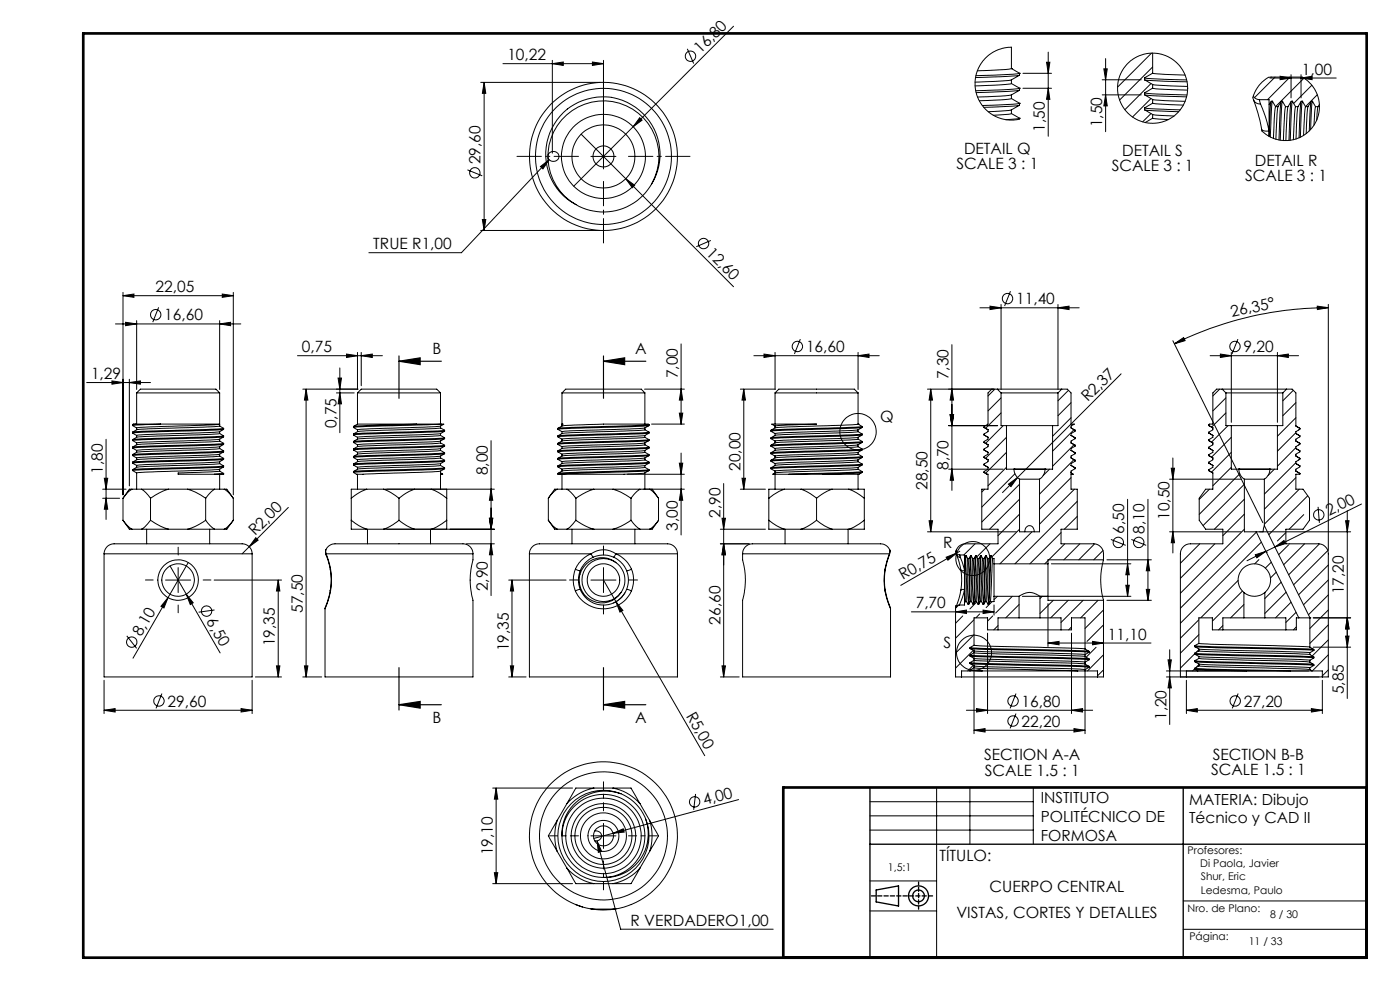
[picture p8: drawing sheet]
<svg xmlns="http://www.w3.org/2000/svg" width="420mm" height="297mm" viewBox="0 0 420 297" stroke-linecap="round" stroke-linejoin="round" font-family="sans-serif">
<g fill="none" stroke="#000" stroke-width=".3">
<path d="M150.9 19.1h30.1M165.7 19.1l3.3-.5v1zM165.7 18.1v27.8M177.7 18.6l3.3 .5-3.3 .5zM181 18.1v32.5M206.2 14.6l1.9 4.4M220.1 7.9l-48 47.9M314 18.7h1l-.5 3.3zM314.5 15.6v25.2M331.7 17.6v21.9M345.4 15.9l-10.1 10.2M345.8 15.9v6"/>
<path d="M144.2 24.7h35.8M145.2 24.7v44.4M145.2 24.7l.5 3.3h-1zM169.1 33.7a17.2 17.2 0 0 1 28.4 8.6 17.2 17.2 0 0 1-21.6 20.4 17.3 17.3 0 0 1-6.8-29zM191.9 35.3l.7 .7-2.7 2zM303.4 20.6v-6.5l-2.6 .4-2.7 1.1-2.7 2.1-1.8 2.6-1 3.1v3.2l.5 2.1 .9 1.9 1.6 2.1 1.6 1.3 2.1 1.2 2.4 .7h3.1l1-.2 .1-.2M303.4 25l2.5 1.4M303.4 29.5l2.5 1.4M303.4 34l2.5 1.4M303.4 20.5l2.5 1.4M303.4 20.6l-1.8 .2-8.4 .4M303.4 25l-3.3 .4-7.6 .3"/>
<path d="M303.4 29.6l-3.3 .3-6.3 .3M303.4 34l-5.4 .5M303.4 20.6h.1M303.4 24v1M303.4 28.4v1.2M303.4 32.9v1.1M305.8 22.5l-3.6 .4-9.5 .3M305.8 27.1l-3.6 .3-9.4 .4M305.8 31.6l-10.7 .6M305.9 27.1l-1.3 .7a4.6 4.6 0 0 1-3 .9l-8.3 .4M305.9 31v.5l-1.3 .7a4.2 4.2 0 0 1-3 1l-5.1 .3M305.9 22v.5l-1.3 .7a4.2 4.2 0 0 1-3 1l-9.1 .4"/>
<path d="M305.9 26.5v.5M305.9 22l-2.1 .3-11 .4M305.9 26.5l-3.7 .3-9.5 .4M305.9 31l-2.1 .3-9.1 .3M305.9 35.5l-4.2 .4M305.9 22h.1M305.9 26.5h.1M305.9 31h.1M305.9 35.5h.1M306.9 26.5h8.6M306.9 22h8.6M314.5 26.5l.5 3.3h-1z"/>
<path d="M330.7 23.9h11.7M330.7 28.4h11.7M331.2 20.6h1l-.5 3.3zM331.7 28.4l.5 3.3h-1zM343.4 23.9l12.7 .6M343.4 23.4v.5M343.4 23.4l12.6 .6M343.4 32.3l10.6 .6M343.4 23.9l2.4 1.4M343.4 27.8v.6l2.4 1.4M343.4 27.8a58.2 58.2 0 0 0 10.4 .6l2.3 .1M343.4 32.3v.6l2.4 1.4"/>
<path d="M343.4 28.4l12.6 .6M343.4 32.9l10.2 .6M345.3 25l-7.8 7.9M345.3 29.5l-5.5 5.6M345.3 34l-2.5 2.5M345.8 30.9l-2.4 1.4M345.8 30.9l9.2 .6M345.8 25.3l10.5 .6M345.8 21.9l-2.4 1.5M345.8 21.9l9.7 .6M345.8 29.8l9.7 .6M345.8 26.4l-2.4 1.4"/>
<path d="M345.8 26.4a55.6 55.6 0 0 0 10.5 .6M345.8 34.3l6.4 .5M345.8 35.5l4.7 .3M345.8 35.5l-2.2 1.2M345.8 25.3v1.1M345.8 29.8v1.1M345.8 34.3v1.2M345.8 20.1l-9.9 9.9M376 28.8v.1a2.31 2.31 0 0 0 1.9 1M376.1 29.9l-.3-.7 .3-.8 1.4-2.5 2.3-2.3 .7-.4 .8-.1h9.4l1.8 1.3 1.3 1.4 1.1 1.9 .6 1.6 .3 3.4-.8 3.2-1.5 2.6-1.2 1.2-1.6 1.1-1.7 .8-1.5 .4h-3.7l-3.1-1.2-2.1-1.5-.1-.5M376.1 29.9l1.3 3.9 1.1 5M376.1 29.9l.8 1 1.2 .3"/>
<path d="M377.9 29.9h2.8v1.5l.7-1.1h.3M377.9 29.9l.2 1.3M378.1 31.2l1.6 4.1 1 3.9h-1.5l-.7-.4M381 23.4h19.9M381.2 30.7l-.5 10.1v-9.2M381.7 30.3l1 1.7M381.7 30.3l-.2 1.6-.4 9.2M382.5 23.1l-6.2 6.2M382.7 32l-.7 9.5M382.7 32h.7M383.4 32l-.6 9.7M384 22.9l3.3 .5-3.3 .5z"/>
<path d="M384.2 30.7l-.5 11.2M384.7 30.3l1 1.7M384.7 30.3h-.3l-1 1.7M384.7 30.3l-.3 2.8-.3 8.9M385.7 32l-.7 10.1M385.7 32h.7M386.4 32l-.6 10.1M387 23.1l-6.7 6.8M387.2 30.7l-.5 11.4M387.3 22.4v6.9M387.7 30.3l1 1.7M387.7 30.3h-.3l-1 1.7"/>
<path d="M387.7 30.3l-.3 2.8-.3 8.9M388.7 32l-.7 9.9M388.7 32h.7M389.4 32l-.6 9.7M390.2 30.7l-.5 10.6M390.3 23.4l3.3-.5v1zM390.3 22.4v6.9M390.7 30.3l1 1.7M390.7 30.3h-.4l-.9 1.7M390.7 30.3l-.3 2.8-.3 8M391.2 23.4l-8.5 8.6M391.7 32l-.6 8.6"/>
<path d="M391.7 32h.7M392.4 32l-.6 8M393.2 30.7l-.4 8.5M393.6 25.5l-5.5 5.5M393.7 30.3l1 1.7M393.7 30.3h-.4l-.9 1.7M393.7 30.3l-.5 8.5M394.7 32l-.5 5.5M394.7 32h.7M395.2 28.4l-3.5 3.6M395.4 32l-.4 3.9M395.8 31.3l-.4 .7"/>
<path d="M140.2 50.9l4.5 1.8M162.1 49.9l2.6-2-1.8 2.7zM164.4 46.6a1.6 1.6 0 0 1 2.4-1.1 1.6 1.6 0 0 1 .2 2.6 1.73 1.73 0 0 1-2.6-.9M164.7 47.9l-26.3 27.8h-27.7M174.3 40.2l13.4 13.3M177.3 46.9h7.5M187.7 53.5l2.7 2-.7 .8zM187.7 53.5l32.4 32.4M195.5 55a16.6 16.6 0 0 0-6.3-22.6 16.6 16.6 0 0 0-22.6 6.2 16.6 16.6 0 0 0 6.2 22.7M144.2 69.1h35.8M144.7 65.8h1l-.5 3.3zM213.3 72.1l-4.4 1.8"/>
<path d="M34.6 97.1h37.6M36.9 88.6l3.3-.5v1zM36.9 87.6v60.7M36.9 88.6h33.1M37.7 96.6l3.3 .5-3.3 .5zM41 96.1v20.6M47.6 92.1l-1.8 4.5M65.9 97.1l3.3-.5v1zM65.9 96.1v20.6M66.7 88.1l3.3 .5-3.3 .5zM70 87.6v60.7M294 92.2h29.7"/>
<path d="M297 91.8l3.3 .4-3.3 .6zM300.3 91.3v25.4M303.1 87.3l-1.7 4.4M317.4 92.2l3.3-.4v1zM317.4 91.3v25.4M395.2 91.8l3.3 .4-3.3 .6zM398.5 92.2a103.7 103.7 0 0 0-46.2 10.8M398.5 91.2v73.8M26 114.6h19.2M33.6 114.2l3.3 .4-3.3 .5zM38.8 114.6l3.3-.4v.9zM38.8 113.7v31.9"/>
<path d="M41 117.8l1.1-1.2h22.7l1.1 1.2M41 117.8h24.9M41 117.8v9.3M65.9 117.8v9.9M89.3 106.6h25.4M90.8 116.6h16.6M91.8 116.6l.6 3.3h-1.1zM91.8 116.6v86.3M100.9 117.8h5.4M101.4 113.3h1l-.4 3.3zM102 110.3v19.4M102 117.8l.4 3.2h-1z"/>
<path d="M104 106.1l3.2 .5-3.2 .5zM107.2 105.6v11.1M107.2 117.8l1.2-1.2h22.6l1.2 1.2M107.2 117.8h25M107.2 117.8v9.3M108.4 106.6l3.3-.5v1zM108.4 105.6v10M132.2 117.8v9.3M168.6 117.8l1.1-1.2h22.7l1.1 1.2M168.6 117.8h24.9M168.6 117.8v9.9M193.4 116.6h11.9"/>
<path d="M193.5 117.8v9.3M204.3 116.6l.5 3.3h-1zM204.3 103.1v24M222.1 116.6h10.5M223.1 116.6l.5 3.3h-1zM223.1 116.6v30M226.2 106.6h37.6M229.2 106.1l3.3 .5-3.3 .5zM232.5 117.8l1.1-1.2h22.7l1.1 1.2M232.5 117.8h24.9M232.5 117.8v9.3M232.5 105.6v11.1"/>
<path d="M240.1 101.6l-1.8 4.5M257.4 117.8v9.3M257.4 106.6l3.3-.5v1zM257.4 105.6v11.1M279.2 116.6l.6 3.3h-1.1zM279.2 116.6v42.8M285.6 116.6l.5 3.3h-1.1zM285.6 103.3v43.7M297.5 116.6l-1.1 1.2v9.3l-1.2 .7v.3M298.4 116.6l-2 2.1M299.2 116.6h19.3M299.2 116.6h-21"/>
<path d="M299.2 116.6l1.1 1.2M300.3 117.8h17.1M300.3 117.8v9.8h1.6M300.3 119.2l-3.9 4M317.4 117.8v9.8h-1.6M318.5 116.6h1.7l1.1 1.2v9.3h1l-1 .6v.5M318.5 116.6l-1.1 1.2M320.5 117l-3.1 3.1M336.3 112l-35.6 35.6M351.9 102.1l26.9 54.5M352.3 103l2.8-1.8 .4 .9zM363 106.6h26.6"/>
<path d="M365.9 116.6l-2 2.1M366.1 106.1l3.3 .5-3.3 .5zM366.6 116.6h-1.6l-1.1 1.2v9.3h-1l-.3 .4M366.6 116.6h19.4M366.6 116.6l1.2 1.2M367.8 117.8h17M367.8 117.8v9.8h1.6M367.8 119.2l-3.9 4M369.4 105.6v21M371.4 101.6l-1.8 4.5M383.2 106.6l3.3-.5v1zM383.2 105.6v21"/>
<path d="M384.8 117.8v9.8h-1.6M386 116.6h1.6l1.2 1.2v9.9M386 116.6l-1.2 1.2M388 117l-3.2 3.1M31.8 131.7v24M39.8 129.5v.3l27.3-1.1-.6 .3a11.1 11.1 0 0 1-5.5 .7l-20 .8M39.8 131.8v.2l27.3-1.1-.6 .4a11.1 11.1 0 0 1-5.5 .6l-20 .8M39.8 134v.3l27.3-1.1-1.3 .7-.9 .1-19.1 .7-4.8 .3M39.8 136.3v.2l27.3-1.1-1.3 .8-.9 .1-23.9 .9M39.8 138.5v.3l27.3-1.1-1.3 .7-1.6 .2-23.2 .9M39.8 129.8l1.2 .7M39.8 132l1.2 .7"/>
<path d="M39.8 134.3l1.2 .7M39.8 136.6l1.2 .7M39.8 138.8l1.2 .7M39.8 127.6l1.2 .7M39.8 127.2l1-.1zM40.8 127.1h7.4M41 128.2v.6M41 130.5v.6M41 132.7v.6M41 135v.5M41 137.2v.6M41 139.5v.5"/>
<path d="M48.2 127.1l-8.4 .4v-.3M48.2 127.1h17.7l-24.9 1.1M65.9 129.9l1.2 .7M65.9 132.2l1.2 .7M65.9 134.4l1.2 .7M65.9 136.7l1.2 .7M65.9 138.9l1.2 .7M65.9 127.7l1.2 .7M65.9 127.7l-24.9 1.1M65.9 129.9l-24.9 1.2M65.9 132.2l-24.9 1.1M65.9 133.9v.5l-1 .2-23.9 .9"/>
<path d="M65.9 136.7l-24.9 1.1M65.9 138.9l-24.9 1.1M65.9 129.4v.5M65.9 131.6v.6M65.9 136.1v.6M65.9 138.4v.5M67.1 128.4l-27.3 1.1 1.2-.7M67.1 130.6l-27.3 1.2 1.2-.7M67.1 133.2v-.3l-27.3 1.1 1.2-.7M67.1 135.4v-.3l-27.3 1.1 1.2-.7M67.1 137.4l-27.3 1.1 1.2-.7M67.1 139.6l-27.3 1.2 1.2-.8"/>
<path d="M67.1 130.6v.3M67.1 137.4v.3M67.1 139.6v.3M67.1 128.4v.3M106 130.1v.2M106 132.3v.3M106 134.6v.3M106 136.8v.3M106 139.1v.2M106 127.8v.3M106 130.4l1.2 .7M106 132.6l1.2 .7"/>
<path d="M106 134.9l1.2 .7M106 137.1l1.2 .7M106 139.4l1.2 .6M106 128.1l1.2 .7M107.2 127.1h17.7M107.2 128.8v.6M107.2 131.1v.5M107.2 133.3v.6M107.2 135.6v.5M107.3 129.4l-1.3 .7M107.3 133.8l-1.3 .7M107.3 136.1l-1.3 .7"/>
<path d="M107.3 138.4l-1.3 .7M107.3 127.1l-1.3 .7M124.9 127.1l-18.8 .7M124.9 127.1h7.4M132.1 127.7l-24.9 1.1M132.1 132.2l-24.9 1.1M132.1 134.4l-24.9 1.2M132.1 136.7l-23.9 1-1 .1v.6M132.2 130.5l1.2 .7M132.2 132.7l1.2 .7M132.2 135l1.2 .7M132.2 137.2l1.2 .7"/>
<path d="M132.2 139.5l1.2 .7M132.2 130.5l-20.1 .8a11.5 11.5 0 0 0-5.5 .6l-.6 .4M132.2 128.2l1.2 .7M132.2 128.2l-24.9 1.2M132.2 132.7l-24.9 1.1M132.2 135l-24.9 1.1M132.2 137.2l-24.9 1.2M132.2 139.5l-24.9 1.1M132.2 127.7v.5M132.2 129.9v.6M132.2 132.2v.5M132.2 134.4v.6"/>
<path d="M132.2 136.7v.5M132.2 138.9v.6M132.3 127.1h.8l-.9 .6M132.3 127.1l-26.3 1M133.3 129.3l-27.3 1M133.3 131.5l-27.3 1.1M133.3 133.7l-27.3 1.2M133.3 136l-27.3 1.1M133.3 138.3l-27.3 1M133.4 129.3l-.6 .3a11.4 11.4 0 0 1-5.5 .6l-20.1 .9M133.4 131.5l-1.2 .7M133.4 133.7l-1.2 .7"/>
<path d="M133.4 136l-1.2 .7M133.4 138.3l-.6 .3a11.4 11.4 0 0 1-5.5 .6l-20.1 .8M133.4 131.2v.3M133.4 133.5v.2M133.4 135.7v.3M133.4 137.9v.3M133.4 128.9v.3M133.4 128.9l-27.3 1.2M133.4 131.2l-27.3 1.1M133.4 133.5l-27.3 1M133.4 135.7l-27.3 1.1M133.4 137.9l-27.3 1.2"/>
<path d="M147.3 132.1v46.4M167.4 128.7l1.2 .7M167.4 130.9l1.2 .7M167.4 133.2l1.2 .7M167.4 135.4l1.2 .7M167.4 137.7l1.2 .7M167.4 139.9l1.2 .7M168.6 129.9l-1.2 .7v.3l27.3-1.1-1.2 .7v.6M168.6 136.7l-1.2 .7v.3l27.3-1.1-1.2 .7v.5M168.6 138.9l-1.2 .7v.3l27.3-1.1-1.2 .7v.5M168.6 127.1h.1M168.6 127.7l-1.2 .7v.3l27.3-1.1-1.2 .7v.5"/>
<path d="M168.6 132.1l-1.2 .8M168.6 134.4l-1.2 .7M168.6 129.4v.5M168.6 131.6v.6M168.6 133.9v.5M168.6 136.1v.6M168.6 138.4v.5M193.4 128.3l-24.8 1.1M193.4 130.5l-24.8 1.1M193.4 132.7l-24.8 1.2M193.4 135l-24.8 1.1M193.4 137.3l-24.8 1.1"/>
<path d="M193.4 139.5l-24.8 1.1M193.5 128.8l1.2 .7M193.5 131.1l1.2 .7M193.5 133.3l1.2 .7M193.5 135.5l1.2 .7M193.5 137.8l1.2 .7M193.5 128.8l-24.9 1.1M193.5 131.1l-24.9 1M193.5 133.3l-24.9 1.1M193.5 137.8l-24.9 1.1M194.7 132l-27.3 1.2v-.3M194.7 134.3l-27.3 1.1v-.3"/>
<path d="M194.7 132l-1.2 .7v.6M194.7 134.3l-1.2 .7v.6l-1 .1-23.9 1M194.7 129.5v.3M194.7 131.8v.2M194.7 134.3v-.3l-27.3 1.1M194.7 136.3v.2M194.7 138.5v.3M194.7 127.2v.3M194.7 127.2l-13.7-.1-12.4 .6M194.7 127.2l-27.3 1.2M194.7 129.5l-27.3 1.1M194.7 131.8l-27.3 1.1"/>
<path d="M194.7 136.3l-27.3 1.1M194.7 138.5l-27.3 1.1M195.5 127.1h9.8M203.8 123.8h1l-.5 3.3zM203.8 138.8h1l-.5 3.3zM204.3 135.8v24.5M231.3 131.2v.3M231.3 133.5v.2M231.3 135.7v.3M231.3 137.9v.3M231.3 128.9v.3M231.3 129.3l1.2 .6"/>
<path d="M231.3 131.5l1.2 .7M231.3 133.7l1.2 .7M231.3 136l1.2 .7M231.3 138.3l1.2 .6M232.5 127.7l-1-.6h13.5l-12.4 .5-.1 .6-1.2 .7M232.5 129.9v.6l-1.2 .7M232.5 132.7l-1.2 .7M232.5 134.4v.6l-1.2 .7M232.5 138.9v.6l-1.2 .7M232.5 132.2v.5M257.4 135.6l-23.9 .9-1 .2v.5l-1.2 .7M257.4 131.1l-24.9 1.1"/>
<path d="M257.4 133.3l-24.9 1.1M257.4 137.8l-24.9 1.1M257.4 129.4l1.2 .7M257.4 131.6l1.2 .7M257.4 133.9l1.2 .6M257.4 136.1l1.2 .7M257.4 138.4l1.2 .7M257.4 127.1l1.2 .7M257.4 127.1l-24.8 1.1M257.4 129.4l-24.8 1.1M257.4 131.6l-24.8 1.1M257.4 133.9l-24.8 1.1"/>
<path d="M257.4 136.1l-24.8 1.1M257.4 138.4l-24.8 1.1M257.4 127.1h.1M257.4 128.8v.6M257.4 133.3v.6M257.4 135.6v.5M257.4 137.8v.6M258.6 128.1l-27.3 1.1M258.6 130.4l-27.3 1.1M258.6 132.6l-27.3 1.1M258.6 134.9l-27.3 1.1M258.6 137.1l-27.3 1.1"/>
<path d="M258.6 139.4l-27.3 1.1M258.6 130.4l-1.2 .7v.5M258.6 132.6l-1.2 .7M258.6 134.9l-1.2 .7M258.6 137.1l-1.2 .7M258.6 139.4l-.6 .3a11.5 11.5 0 0 1-5.4 .7l-20.1 .8M258.6 128.1l-.6 .4a11.5 11.5 0 0 1-5.4 .6l-20.1 .8M258.6 130.1v.2M258.6 132.3v.3M258.6 134.6v.3M258.6 136.8v.3M258.6 139.1v.2"/>
<path d="M258.6 127.8v.3M258.6 127.8l-27.3 1.1M258.6 130.1l-27.3 1.1M258.6 132.3l-27.3 1.1M258.6 134.6l-27.3 1.1M258.6 136.8l-27.3 1.1M258.6 139.1l-27.3 1.1M284.6 127.6h14.7M285 124.3h1.1l-.5 3.3zM295.2 139.3l1.3 .8M295.2 137.1l1.3 .8M295.2 128.1l1.3 .7"/>
<path d="M295.2 130.3l1.3 .8M295.2 134.9l1.3 .7M295.2 132.6l1.3 .7M295.2 139.3l1.2 .7v.6l-1.2 .7v.3M295.2 137.1l1.2 .7a1.2 1.2 0 0 1-.9 1.1l-.3 .2v.2M295.2 134.9l1.2 .7v.5l-1.2 .7v.3M295.2 132.6l1.2 .7v.6l-1.2 .7v.3M295.2 130.3l1.2 .8v.5l-1.2 .7v.3M295.2 128.1l1.2 .7v.6l-1.2 .7v.2M300.3 123.8l-4.6 4.6M301 127.6l-5.3 5.3M301.9 127.6h13.9"/>
<path d="M301.9 127.6v13h2.3M301.9 131.1l-6.2 6.3M301.9 135.6l-6.2 6.2M315.8 127.6v13h-2.3M321.3 139.5l1.2 .7M321.3 137.2l1.2 .7M321.3 135l1.2 .7M321.3 132.7l1.2 .8M321.3 130.5l1.2 .7M321.3 128.2l1.2 .7M321.3 120.7l-3.9 3.9M321.3 125.2l-5.5 5.5"/>
<path d="M322.2 137.8l-10.3 10.3M322.2 128.8l-6.4 6.4M322.2 133.3l-6.4 6.4M322.5 128.9v.3l-1.2 .7v.6M322.5 131.2v.3l-1.2 .7v.5M322.5 133.5v.2l-1.2 .7v.6M322.5 135.7v.3l-1.2 .7v.5M322.5 137.9v.3l-1.2 .7v.6M351.9 137.3v28.4M362.6 127.5l1.3 .8M362.6 129.8l1.3 .7M362.6 134.3l1.3 .7"/>
<path d="M362.6 136.5l1.3 .8M362.6 138.8l1.3 .7M362.6 132l1.3 .8M362.6 138.8l1.3 .7v.5l-1.3 .8v.2M362.6 136.5l1.3 .7v.6l-1.3 .7v.3M362.6 134.3l1.3 .7v.6l-1.3 .7v.2M362.6 132l1.3 .7v.6l-1.3 .7v.3M362.6 129.8l1.3 .7v.6l-1.3 .7v.2M362.6 127.5l1.3 .7v.6l-1.3 .7v.3M367.8 123.8l-4.3 4.2M368.4 127.6l-4.9 4.9M369.4 127.6h13.8"/>
<path d="M369.4 127.6v13h2.3M369.4 135.6l-5.9 5.9M369.4 131.1l-5.9 5.9M383.2 127.6v13h-2.2M388.8 127.7l1.2 .7M388.8 138.9l1.2 .7M388.8 136.7l1.2 .7M388.8 132.2l1.2 .7M388.8 129.9l1.2 .7M388.8 134.4l1.2 .7M388.8 120.7l-4 3.9M388.8 125.2l-5.6 5.5"/>
<path d="M388.8 129.7l-5.6 5.5M388.8 134.2l-5.6 5.5M388.8 138.7l-9.5 9.4M389.9 130.6h.1M389.9 128.4h.1M389.9 139.6h.1M389.9 137.4h.1M390 128.4v.3l-1.2 .7v.5M390 130.6v.3l-1.2 .7v.6M390 132.9v.3l-1.2 .7v.5l1.2 .7M390 135.1v.3l-1.2 .7v.6M390 137.4v.3l-1.2 .7v.5"/>
<path d="M390 139.6v.3l-1.2 .7v.6M390 128.4l-.5 .5M390 133l-.5 .5M390 137.4l-.6 .6M30.8 146.6h7M30.8 149.3h5.1M31.3 143.3h1l-.5 3.3zM31.8 149.3l.5 3.3h-1zM36.9 155.9l1.4 1.7 1.3 1M36.9 155.9l1.9 2.7h.8M36.9 149.3v6.6M39.6 146.6l-1.4 1.1-1.3 1.6"/>
<path d="M39.6 146.6h-.8l-1.9 2.7M39.6 146.6h2.9M39.6 158.6h2.9M39.8 140.8v.2l27.3-1.1-.6 .4a11.1 11.1 0 0 1-5.5 .6l-20 .8M39.8 141l1.2 .7M41 141.7v4.9M42.5 158.6h8.1M42.5 146.6l1.3 1.1 1.4 1.6M42.5 146.6h8.1M44 158.6v4.4M45.2 155.9a17 17 0 0 0 5.4 2.7M45.2 155.9a7.7 7.7 0 0 1-2.7 2.7"/>
<path d="M45.2 149.3v6.6M50.6 146.6l-3 1.2-2.4 1.5M50.6 146.6h5.7M50.6 158.6h5.7M56.3 158.6h8.1M56.3 146.6a17.3 17.3 0 0 1 5.4 2.7M56.3 146.6h8.1M61.7 155.9l1.4 1.7 1.3 1M61.7 155.9l-3 1.8-2.4 .9M61.7 149.3v6.6M62.9 158.6v4.4M64.4 146.6l-.9 .7-1.8 2"/>
<path d="M64.4 146.6h2.9M64.4 158.6h2.9M65.9 141.2l1.2 .7M65.9 141.2l-12.5 .5v.4h10.9M65.9 140.6v.6M65.9 142.1v4.5M67.1 141.9v.2h-2.8M67.1 141.9l-2.8 .2M67.3 146.6l1.3 1.1 1.4 1.6M67.3 146.6h.8l1.9 2.7M70 155.9l-1.8 2-.9 .7M70 155.9l-1.9 2.7h-.8"/>
<path d="M70 149.3v6.6M86.5 152.1l-11.7 11.8M105.4 155.9a14.1 14.1 0 0 0 4.6 2.7M105.4 155.9v2.7h4.6M105.4 149.3v6.6M106 141.3v.3M107.2 140v.6M107.2 142.1v4.5M107.3 140.6l-1.3 .7M110 146.6l-2.4 1.1-2.2 1.6M110 146.6h-4.6v2.7M110 146.6h5"/>
<path d="M110 158.6h5M110.2 158.6v4.4M115 146.6h9.4l-2.5 1.1-2.2 1.6M115 146.6l2.3 1.1 2.4 1.6M116 146.6h32.3M116 158.6h32.3M119.7 155.9a14.1 14.1 0 0 0 4.7 2.7h-9.4M119.7 155.9l-2.6 1.8-2.1 .9M119.7 149.3v6.6M129.2 158.6v4.4M129.4 158.6a14 14 0 0 0 4.6-2.7v2.7zM129.4 146.6h4.6v2.7a15.1 15.1 0 0 0-4.6-2.7z"/>
<path d="M132.2 142.1h.6l-.6-.4 .6 .4M132.2 141.2v5.4M133.3 140.5l-27.3 1.1M133.4 140.5l-.6 .4a11.4 11.4 0 0 1-5.5 .6l-18.4 .6a3.4 3.4 0 0 1-2.9-.5M133.4 140.2v.3M133.4 140.2l-27.3 1.1M134 149.3v6.6M146.8 155.3h1l-.5 3.3zM147.3 146.6l.5 3.3h-1zM164.5 155.9a8 8 0 0 0 2.7 2.7M164.5 155.9l1.9 2.7h.8M164.5 149.3v6.6"/>
<path d="M167.2 146.6l-1.4 1.1-1.3 1.6M167.2 146.6h-.8l-1.9 2.7M167.2 146.6h2.9M167.2 158.6h2.9M168.6 141.2l-1.2 .7 .1 .2M168.6 140.6v.6M168.6 142.1v4.5M170.1 146.6l1.3 1.1 1.4 1.6M170.1 146.6h8.1M170.1 158.6h8.1M171.6 158.6v4.4M172.8 155.9l3 1.8 2.4 .9"/>
<path d="M172.8 155.9a7.7 7.7 0 0 1-2.7 2.7M172.8 149.3v6.6M178.2 146.6l-2.4 .9-3 1.8M178.2 146.6h5.7M178.2 158.6h5.7M183.9 146.6a17.3 17.3 0 0 1 5.4 2.7M183.9 158.6h8.1M183.9 146.6h8.1M188.2 142.1h17.1M189.3 155.9l-3 1.8-2.4 .9M189.3 155.9l1.4 1.7 1.3 1M189.3 149.3v6.6"/>
<path d="M190.5 158.6v4.4M192 146.6l-1.4 1.1-1.3 1.6M192 146.6h13.3M192 158.6h2.9M193.4 141.7l-6.1 .4h-19.8M193.5 140l1.2 .8M193.5 140l-24.9 1.2M194.7 141l-27.2 1.1M194.7 141l-1.2 .7v4.9M194.7 140.8v.2M194.7 140.8l-27.3 1.1M194.9 146.6h.8l1.9 2.7-1.4-1.6z"/>
<path d="M197.6 155.9l-1.6 1.8-1.1 .9M197.6 155.9l-1.9 2.7h-.8M197.6 149.3v6.6M204.3 146.6l.5 3.3h-1zM216.1 158.6h13.5M216.6 155.3h1l-.5 3.3zM217.1 144.9v58M222.1 146.6h7.5M222.6 143.3h1l-.5 3.3zM230.6 155.9a14.1 14.1 0 0 0 4.7 2.7M230.6 155.9v2.7h4.7M230.6 149.3v6.6"/>
<path d="M231.3 140.2v.3M231.3 140.5l1.2 .7M232.5 141.2v.5l-.7 .4h4.9M232.5 142.1v4.5M235.3 146.6a13.5 13.5 0 0 0-4.7 2.7M235.3 146.6h-4.7v2.7M235.3 146.6h5M235.3 158.6h5M235.5 158.6v4.4M236.7 142.1h10.1M240.3 146.6a15.1 15.1 0 0 1 4.7 2.7M240.3 158.6h9.3"/>
<path d="M240.3 146.6h9.3M245 155.9l-2.3 1.6-2.4 1.1M245 155.9a14.1 14.1 0 0 0 4.6 2.7M245 149.3v6.6M249.6 146.6l-2.4 1.1-2.2 1.6M249.6 146.6h5M249.6 158.6h5M254.4 158.6v4.4M254.6 146.6a15.1 15.1 0 0 1 4.7 2.7M254.6 146.6h4.7v2.7M257.4 140.6l1.2 .7M257.4 140.6l-24.8 1.1"/>
<path d="M257.4 140v.6M257.4 142.1v4.5M258.6 141.6l-11.8 .5M258.6 141.6a3.7 3.7 0 0 1-2.9 .5h-8.9M258.6 141.3v.3M258.6 141.3l-21.9 .8M259.3 155.9a14 14 0 0 1-4.7 2.7M259.3 155.9v2.7h-4.7M259.3 149.3v6.6M278.2 159.4h26.7M278.7 156.1h1.1l-.6 3.3zM284.6 140.6h16.4"/>
<path d="M285.6 140.6l.5 3.3h-1.1zM295.2 141.6l.9 .5M295.4 146.6l-.9 .9M296.1 142.1h.3v4.5h-1.9v12h4.9v4.4h-9.7a2.45 2.45 0 0 0-2.7 2.8l.9 .5M301.9 140l-5.5 5.6M302.5 145.1l2.8-2-2 2.7zM304.2 140.6h.1M304.2 140.6a3.6 3.6 0 0 0 1.7 3M304.2 140.6h9.3M304.5 142l-10 10M305.9 143.6h6M305.9 143.6v15.8h6v-15.8"/>
<path d="M305.9 145.1l-11.4 11.4M305.9 149.6l-9 9M305.9 154.1l-6.5 6.4M305.9 158.6l-8.3 8.3M307.4 159.4a1.44 1.44 0 0 1 .7-1.7 1.44 1.44 0 0 1 1.7 .3l.5 1.4M309.6 159.4l-9.6 9.6M313.5 140.6a3.6 3.6 0 0 1-1.6 3M313.5 140.6h.1M314.9 140.6l-2 1.9M318.3 159.6l-9.3 9.4M321.2 141.7l.7 .4M321.3 143.2l-9.4 9.4"/>
<path d="M322.3 146.6l-10.4 10.5M322.5 140.2v.3l-1.2 .7v.5l.6 .4h-.6v4.5h1.9v12h-4.9v4.4h9.7a3 3 0 0 1 3 3v1.8M323.2 150.2l-18.7 18.8M323.2 154.8l-3.9 3.8M338.3 149.6v29.1M344.4 149.6v30.3M350.9 159.4h21.4M350.9 143.6h21.4M351.4 140.3h1l-.5 3.3zM351.9 159.4l.5 3.3h-1zM362.6 141l1.3 .7M362.6 141h.1"/>
<path d="M362.7 141l1.2 .7M362.8 146.6l-3 3.1M363.9 141.7v4.9h-2.2l-1.9 2.7v6.6l1.9 2.7h5.2v4.4h-9.8a3 3 0 0 0-3 3v36.9M369.4 140l-5.5 5.6M371.7 140.6h.1M371.7 140.6a3.6 3.6 0 0 0 1.6 3M371.7 140.6h9.3M371.9 142l-12.1 12.2M373.3 143.6h6M373.3 143.6v15.8h3.6M373.3 145.1l-12.4 12.4M373.3 149.6l-9 9"/>
<path d="M373.3 154.1l-6.4 6.4M373.3 158.6l-19.2 19.2M376.9 159.4l12.7 25.8M376.9 159.5l-22.8 22.8M377.9 159.4h27.3M379.3 157.5l-.4 1.9h-2M379.3 157.5l13.7 27.7M379.3 143.6v13.9M381 140.6a3.6 3.6 0 0 1-1.7 3M381 140.6h.1M382.3 140.6l-1.9 1.9M385.8 159.6l-2.6 2.5"/>
<path d="M388.7 141.2l1.3 .7M388.8 141.2l1.2 .7M388.8 143.2l-9.5 9.4M389.8 146.6l-10.5 10.5M389.9 141.9h.1M390 141.9v.2h-1.2v4.5h2.1l2 2.7v6.6l-2 2.7h-5.1v4.4h9.7a3 3 0 0 1 3 3v36.9h-1.8M390 141.9l-.2 .2M391.1 154.2l-4.3 4.4M392.3 148.6l-11.7 11.6M395.4 151.9l.4 4.8M403.7 156.1h1l-.5 3.3zM404.2 153v56.3"/>
<path d="M408.4 151.1l-25.9 12.8M31.2 166a3.4 3.4 0 0 1 4.4-3h30.7a30.3 30.3 0 0 1 7.7 .3l1.3 1.3 .3 1.4M31.2 166v36.9h44.4v-36.9M31.2 166h44.4M49.7 173.8h7.5M50.4 179.1l-1.2 3.1-.9-.5zM51 169.6l15 26.1M53.4 170.1v7.5M55.9 178.1l2.1 2.6-.9 .5zM56.5 168.6l-16.6 28.7M64.2 173.8h20.3M74.8 163.9l-2.2 2.1"/>
<path d="M76.7 161.1l.7 .8-2.6 2zM83.5 173.8l.5 3.3h-1.1zM83.5 173.8v29.1M97.8 164.8a4.2 4.2 0 0 1 4.6-1.8h30.4a28.2 28.2 0 0 1 7.5 .3l1.3 1.3 .3 1.4M97.8 164.8l.1 1.6M97.8 164.8v1.2M97.8 166l1.4 4.6M97.8 166h44.1M97.8 166l.1 .4M97.9 166.4l1.2 4.4M99.1 170.8l.2 2.7-.2 3.4M99.1 176.9l-1.5 5.1"/>
<path d="M99.1 176.9l.1 .2M99.1 176.9v.3M99.2 170.6l.2 3-.2 3.5M99.2 177.1l-.8 3.1-.9 2.3M99.2 170.6l-.1 .2M139.9 163h8.4M141.9 166v1.8a22.5 22.5 0 0 0 0 12.1v23h-44.4v-20.4M147.3 163l.5 3.3h-1zM152.6 173.8h17.2M153.6 173.8l.5 3.3h-1zM153.6 173.8v29.1M158.8 166a3.3 3.3 0 0 1 4.1-3h31.4a26.2 26.2 0 0 1 7.3 .3l1.3 1.3 .3 1.4"/>
<path d="M158.8 166v36.9h44.4v-36.9M158.8 166h18.5M172.6 170.6a8.6 8.6 0 0 0 0 6.5M172.6 177.1a9.3 9.3 0 0 0 8.4 5.4 9.3 9.3 0 0 0 8.4-5.4M172.6 170.6l1.5 .4M174.1 176.7l-1.5 .4M174.1 176.7a7.5 7.5 0 0 0 6.9 4.6 7.5 7.5 0 0 0 7-4.6M174.1 171a7.8 7.8 0 0 0 0 5.7M177.3 173.8h7.5M177.3 166a6.3 6.3 0 0 1 7.4 0M177.3 166l.7 1M177.3 166a8.6 8.6 0 0 0-4.7 4.6"/>
<path d="M178 167a7.3 7.3 0 0 1 6.1 0M178 167a7.6 7.6 0 0 0-3.9 4M181 173.8l30.4 52.7M181 170.1v7.5M184.1 167a7.5 7.5 0 0 1 3.9 4M184.7 168.6a6.4 6.4 0 0 0-8.9 1.5 6.4 6.4 0 0 0 1.5 9 6.4 6.4 0 0 0 9-1.5M184.7 166l-.6 1M184.7 166a8.8 8.8 0 0 1 4.7 4.6M184.7 166h18.5M187.5 177.5l-1.8 2.2-1.8 1.1M188 176.7l1.4 .4M188 171a7.8 7.8 0 0 1 0 5.7"/>
<path d="M189.4 170.6a8.6 8.6 0 0 1 0 6.5M189.4 170.6l-1.4 .4M216.1 163h8.7M217.1 163l.5 3.3h-1zM222.8 166v1.8a22.2 22.2 0 0 1 0 12.1v23h44.4v-20.4M222.8 166h44M265.5 170.6a18.7 18.7 0 0 0 0 6.5M265.5 177.1l.5 2.2 1.2 3.2M265.5 170.6l.1 .2M265.6 170.8l-.3 2.7 .3 3.4M265.6 176.9l1.6 5.6M265.6 176.9l-.1 .2"/>
<path d="M266.8 166.4l-1.2 4.4M266.8 166l-1.3 4.6M266.8 166v.4M266.9 164.8a4 4 0 0 0-4.4-1.8h-30.1a32.6 32.6 0 0 0-8 .3l-1.3 1.3-.3 1.4M266.9 164.8l-.1 1.6M266.9 164.8l-.1 1.2M283.8 167l3.2-1.2-2.6 2.1zM286.8 165.1l.1 .5M286.8 165.1l.2 1.3M287 165.8l-16.8 9.6M287 166.4l1.3 4.4M287 166.4l.4 .5 .7 .1"/>
<path d="M287.9 166.3h1.4v.8l.4-.5h.2M287.9 166.3l.2 .7M287.9 165.2l-.9 .6M288.1 167l1.2 4h-.9l-.1-.2M288.3 176.9l-1.6 5.6M288.3 170.8l.2 2.6-.2 3.5M288.3 176.9l1-.2-.6 2.3-.9 2.3M289.3 177.6v3.1M289.3 172.1v5.5M289.3 167.2v4.9M289.6 166.8l-.3 5.3M289.9 166.6l.4 .8"/>
<path d="M289.9 166.6l-.6 11M290.3 167.4l-.7 12.9M290.3 167.4h.4M290.7 167.4l-.8 12.9M291.1 166.8l-.7 14.3M291.4 166.6l.4 .8M291.4 166.6l-.7 .8M291.4 166.6l-.8 14.5M291.8 167.4l-.7 12.9M291.8 167.4h.4M292.2 167.4l-.7 12.9M292.5 163l-3.4 3.3"/>
<path d="M292.6 166.8l-.7 14.3M292.9 166.6l.4 .8M292.9 166.6h-.2l-.5 .8M292.9 166.6l-.8 14.5M293.3 167.4l-.7 12.9M293.3 167.4h.4M293.7 167.4l-.8 12.9M294.1 166.8l-.7 14.3M294.4 166.6l.5 .8M294.4 166.6l-.7 .8M294.4 166.6l-.8 14.5M294.9 167.4l-.8 12.9"/>
<path d="M294.9 167.4h.3M295.2 167.4l-.7 12.9M295.6 166.8l-.7 14.3M295.9 166.6l.4 .8M295.9 166.6h-.2l-.5 .8M295.9 166.6l-.8 14.5M296.3 167.4l-.7 12.9M296.3 167.4h.4M296.7 167.4l-.8 12.9M297 163l-3.9 3.9M297.1 166.8l-.7 14.3M297.4 166.6l.5 .8"/>
<path d="M297.4 166.6l-.7 .8M297.4 166.6l-.8 14.5M297.9 167.4l-.8 12.9M297.9 167.4h.3v1.6M298.2 169v9.7M298.2 178.7v1.6h-1.1M298.2 169h16.2M298.2 178.7h7.5M299.2 178.7l-1 1M303.7 178.7l-5 5M305.7 178.7a4.8 4.8 0 0 1 6.3 0v6.5M305.7 178.7v6.5"/>
<path d="M306.7 178.7h32.6M312.7 178.7l-.7 .7M314.4 169v10.9h16.6M314.4 168l-1 1M315.4 169h23.9M316 179.9l-4 4M319.4 163l-4.8 4.8M320.5 179.9l-5.3 5.3M324 163l-4.8 4.8M324.9 179.9l-6.6 6.6M328.4 163l-4.8 4.8M329.4 179.9l-5.2 5.3"/>
<path d="M330.9 165l-2.8 2.8M331 167.8a22.2 22.2 0 0 0 0 12.1M331 167.8h-16.6v1.2M331 179.9v23h-1.8M332.1 167.8h13.3M332.1 179.9h13.3M333.3 161.7l4.4 1.7M337.7 175.4h1.1l-.5 3.3zM338.3 169l.5 3.3h-1.1zM339.4 161.7l4.5 1.7M343.9 176.6h1l-.5 3.3zM344.4 167.8l.5 3.3h-1z"/>
<path d="M359.9 163l-5.8 5.8M364.5 163l-10.4 10.3M371.4 174l-11.2 11.2M372.7 177.2l-9 9M373.2 177.5a4.8 4.8 0 0 0 6.2 0M373.2 177.5a4.9 4.9 0 0 1-.4-7 4.9 4.9 0 0 1 7 0 4.9 4.9 0 0 1-.4 7M373.2 177.5v7.7M376.6 166.3l3.2-1.1-2.8 2zM377.7 167.7l-1.3 1.3M378.4 162.5l-24.3 24.3M379.4 177.5v7.7M379.8 165.2l-5.7 2.9"/>
<path d="M379.9 165.5h.1M381.4 168.5l-1.8 1.7M382.5 163.9l2.7-1.9 .5 .9zM382.5 163.9l-2.7 1.3M382.9 171.5l-1.8 1.7M384.4 174.5l-5 4.9M385.8 177.5l-6.4 6.4M386.6 163.3l-3 2.9M386.9 163h-.1M391.4 163l-6.3 6.3M395.9 163l-9.3 9.3M398.4 165l-10.3 10.3"/>
<path d="M398.5 169.3l-8.9 9M398.5 173.8l-7.4 7.5M398.5 178.3l-6 6M38 190.6l3 3.7M64.3 182.8l-4.7 .7M82.9 199.6h1.1l-.5 3.3zM91.3 199.6h1.1l-.6 3.3zM97.7 181.8l-.2 .7M153.1 199.6h1l-.5 3.3zM184.8 180.3l2.1 2.6-.9 .5zM216.6 199.6h1l-.5 3.3zM273.4 183.4h24.8"/>
<path d="M286.7 182.5v20.4h1.8M286.7 183.4l3.2-.6v1.1zM286.7 181.5v.8M287.6 181.4l-.8 .7M287.8 181.3a1.14 1.14 0 0 0-1.1 1.2M288.8 184.6l-2.1 2.2M289.3 180.7v.6h-1.5M289.6 180.3l-.3 .4M289.6 180.3h.3M289.9 180.3l.5 .8M291 198.6v.3a4.5 4.5 0 0 0 3.8 .9l29 .7a2.51 2.51 0 0 0 2.9-.5M291 198.6l.6-.3a1.32 1.32 0 0 1 1.6-.3l30.6 .9a3.4 3.4 0 0 1 2.9 1v.1"/>
<path d="M291 196.3v.3a3.7 3.7 0 0 0 3 .9l31.5 .9 1.2-.7M291 196.3a1.89 1.89 0 0 1 2.3-.5l27.6 .7a12.8 12.8 0 0 1 4.9 .4l.9 .5v.3M291 194.4a3.6 3.6 0 0 0 3 .8l30 .8a2.52 2.52 0 0 0 2.7-.5M291 194.4l35.7 1.1M291 194.1v.3M291 194.1l35.6 1.1M291 198.6l35.6 1.1M291 196.6l35.7 1.1M291 196.3l35.6 1.1M291 198.9l35.7 1.1M291.1 180.3l-.7 .8M291.1 180.3h.4"/>
<path d="M291.5 180.3l.4 .8M292 194.9l-5.3 5.3M292 199.4l-1.7 1.7M292.2 193.4l-1.2 .7M292.2 193.4l33.3 1.1M292.2 194.4v25.5M292.2 185.7l-5.5 5.6M292.2 190.2l-5.5 5.6M292.6 180.3l-.7 .8M292.6 180.3h.3M292.9 180.3l.5 .8M293 180.4l-2 2.1"/>
<path d="M293.9 184l-1.1 1.2M294.1 180.3l-.7 .8M294.1 180.3h.4M294.5 180.3l.4 .8M294.9 182.8l3.3 .6-3.3 .5zM295.6 180.3l-.7 .8M295.6 180.3h.3M295.9 180.3l.5 .8M296.3 189.8v24.1M297.1 180.3l-.7 .8M297.6 180.3l-1.8 1.8M297.8 184.6l-1.5 1.6"/>
<path d="M298.2 181.3v3.1M299.4 188.8h18.9M299.4 188.8h-3.1v-3.6h-4.1v8.2M299.4 187.5l-1.3 1.3M305.7 185.2h6.3M305.7 185.2h-6.3v3.6M305.7 181.2l-4 4M312 185.2h6.3v3.6M314.4 192.7l3.3-.5v1zM314.4 180.9v12.8M314.4 192.7h30.9M318.3 188.8h3.2v-3.6h4v9.3"/>
<path d="M321.5 187.9l-.9 .9M321.5 189.8v24.1M325.5 194.5l1.2 .7v.3M325.5 195.5v24.4M326.7 191.6l-.6 .6M327.8 192.2l3.2 .5-3.2 .5zM328.8 194l-2.9 3M331 182.8l-5.5 5.5M331 187.3l-4.2 4.2M331 196.2l-4.8 4.9M350.4 197.8h1l-.5 3.3zM350.9 194.7v22.4"/>
<path d="M358.4 193.5v.3M358.4 193.8l1.3 .7M358.4 195.8v.2M358.4 196l1.3 .7M358.4 198v.3M358.4 198.3l1.3 .7M358.4 193.5l35.8 1.1M358.4 198l35.7 1.1M358.4 195.8l35.7 1M358.4 195.9l-4.3 4.3M358.5 196.1l35.7 1.1M358.5 198.3l35.7 1.1"/>
<path d="M358.5 193.8l35.7 1.1M359.7 192.8l-1.3 .7M359.7 195.1l-1.3 .7M359.7 197.3l-1.3 .7M359.7 199.6l-1.3 .7M359.7 194.5l33.3 1.1M359.7 195.1l33.3 1.1M359.7 196.7l33.3 1.2M359.7 197.3l33.3 1.1M359.7 199l33.3 1.1M359.7 199.6l33.3 1.1M359.7 192.8l33.2 1.1"/>
<path d="M359.7 194.5v.6M359.7 196.7v.6M359.7 199v.6M359.7 185.7l-5.6 5.6M359.7 194.7l-.9 .9M359.7 190.2l-5.6 5.6M359.7 199.2l-.9 .9M366.9 188.8h18.9M366.9 188.8h-3.2v-3.6h-4v7.6M366.9 187.5l-1.3 1.3M373.2 185.2h6.2M373.2 185.2h-6.3v3.6"/>
<path d="M373.2 181.2l-4 4M379.4 185.2h6.4v3.6M387.3 180.5l-4.6 4.7M388.8 183.5l-3 3M388.9 187.9l-.9 .9M389.6 185.2h3.4M389.6 185.2h-.7v3.6h-3.1M392.9 193.9l.1 .1M393 198.4l1.2 .7v.3M393 196.2l1.2 .7v.3M393 194l1.2 .7M393 185.2h.1"/>
<path d="M393 185.2v8.8M393 195.6v.6M393 197.9v.5M393.9 185.2h11.3M393.9 194h11.3M394.2 199.4l-1.2 .7M394.2 197.2l-1.2 .7M394.2 194.9l-1.2 .7M394.2 194.7v.2M398.5 182.8l-5.5 5.5M398.5 187.3l-5.5 5.5M398.5 191.8l-4.8 4.8"/>
<path d="M398.5 196.2l-4.8 4.9M403.7 190.6h1l-.5 3.4zM404.2 185.2l.5 3.3h-1zM31.2 212.9l3.3-.5v1zM31.2 212.9h44.4M31.2 203.9v10M48.6 207.9l-1.8 4.4M72.3 212.4l3.3 .5-3.3 .5zM75.6 203.9v10M76.6 202.9h7.9M90.8 202.9h5.7M152.6 202.9h5.2"/>
<path d="M216.1 202.9h5.7M288.5 202.9h40.7M289.9 212.9h37.9M291 200.8l1.2-.7 31.1 1M291 200.8l3.6 .3M291 200.8v.3M291 201.1h3.6M291 201.1h-2.5v1.8M292.2 218.9l3.3-.5v1zM292.2 218.9h33.3M292.9 212.4l3.4 .5-3.4 .5zM294.6 201.1h28.7"/>
<path d="M304.8 213.9l-1.8 4.4M304.8 207.9l-1.8 4.4M321.5 212.9l3.3-.5v1zM322.2 218.4l3.3 .5-3.3 .5zM323.3 201.1h5.9v1.8M331 200.8l-1.8 1.8M349.9 202.9h45.8M349.9 201.1h42.7M350.9 202.9l.5 3.3h-1zM355.9 201.1v1.8h40.8M355.9 212.9l3.3-.5v1zM355.9 212.9h40.8"/>
<path d="M355.9 203.9v10M358.4 200.3v.3M358.4 200.6l.9 .5h14.6M358.4 200.3l28.7 .8M358.4 200.4l-.6 .7M358.5 200.6l15.4 .5M371.4 207.9l-1.7 4.4M373.9 201.1h13.2M387.1 201.1h6.5M393 200.7l.6 .4h3.1v1.8M393 200.1v.6M393.4 212.4l3.3 .5-3.3 .5z"/>
<path d="M396.7 203.9v10M398.5 200.8l-1.8 1.8M147.8 236.2h24M148.8 236.2v28.6M148.8 236.2l.5 3.3h-1zM165.4 234.7a22.2 22.2 0 0 1 35.6 6.2 22.2 22.2 0 0 1-17.5 31.6h-1.3a22 22 0 0 1-21.2-31.5l1.9-3.3zM178.2 236.2h-5.4l-2.7 4.6M178.2 236.2a14.7 14.7 0 0 0-8.1 4.6M178.2 236.2h5.7M183.9 236.2h5.4l2.7 4.6M183.9 236.2a14.4 14.4 0 0 1 8.1 4.6M186.3 237.9a13.7 13.7 0 0 0-18.8 10.8 13.7 13.7 0 0 0 15.3 15.3 13.7 13.7 0 0 0 10.8-18.7"/>
<path d="M186.3 237.9a13.7 13.7 0 0 1 7.3 7.4M186.3 237.9a13 13 0 0 0-17.7 12.6M208.7 237.9l-.6 4.8M221.6 239.6l-43.5 11.7M281 236v51M291 236v17M310 236v17M167.2 245.8a14.9 14.9 0 0 0 0 9.4M167.2 245.8l-2.7 4.7 2.7 4.7M167.2 255.2l2.9 5M170.1 240.8l-2.9 5M177.3 250.5h7.5"/>
<path d="M178.4 249.1a1.56 1.56 0 0 1 2.1 1.4 1.56 1.56 0 0 1-2.1 1.5M179.1 252.1l1.4 3.1-1 .2zM179.1 252.1l7.1 26.4h45.8M181 246.8v7.5M183.9 249.7l3.1-1.3 .3 1zM192 240.8l2.9 5M193.6 245.3a13 13 0 0 1-12.6 17.7M194.9 245.8a14.9 14.9 0 0 1 0 9.4M194.9 245.8l2.7 4.7-2.7 4.7M194.9 255.2l-2.9 5M261 240.3h49M261 244.5h49"/>
<path d="M261 248.8h49M147.8 264.8h24M148.3 261.5h1l-.5 3.3zM170.1 260.2l2.7 4.6h5.4M170.1 260.2a14.7 14.7 0 0 0 8.1 4.6M172.6 271.1l2.2 .7M177.3 272.4l3.6 .3 3.9-.3M177.4 272.4h7.2M178.2 264.8h5.7M189.4 271.1h.1M192 260.2a14.7 14.7 0 0 1-8.1 4.6M192 260.2l-2.7 4.6h-5.4"/>
<path d="M261 264h20M261 273h20M355 270h55M355 278.5h55"/>
<circle cx="207.2" cy="16.8" r="1.56"/>
<circle cx="345.8" cy="26.4" r="10.5"/>
<circle cx="142.4" cy="51.8" r="1.55"/>
<circle cx="181" cy="46.9" r="22.2"/>
<circle cx="181" cy="46.9" r="20.4"/>
<circle cx="181" cy="46.9" r="9.4"/>
<circle cx="181" cy="46.9" r="12.6"/>
<circle cx="181" cy="46.9" r="3.1"/>
<circle cx="211.1" cy="73" r="1.56"/>
<circle cx="46.7" cy="94.3" r="1.55"/>
<circle cx="302.3" cy="89.5" r="1.55"/>
<circle cx="239.2" cy="103.8" r="1.55"/>
<circle cx="370.5" cy="103.8" r="1.55"/>
<circle cx="257.4" cy="129.4" r="5.5"/>
<circle cx="395.6" cy="154.3" r="1.56"/>
<circle cx="53.4" cy="173.8" r="6.1"/>
<circle cx="53.4" cy="173.8" r="4.9"/>
<circle cx="180.6" cy="173.9" r="6.8"/>
<circle cx="181" cy="173.8" r="4.9"/>
<circle cx="291.8" cy="167.4" r="5.1"/>
<circle cx="335.5" cy="162.6" r="1.55"/>
<circle cx="341.6" cy="162.6" r="1.55"/>
<circle cx="39.5" cy="192.4" r="1.56"/>
<circle cx="62" cy="183.1" r="1.56"/>
<circle cx="292.2" cy="195.6" r="5.3"/>
<circle cx="47.7" cy="210.1" r="1.56"/>
<circle cx="303.9" cy="210.1" r="1.56"/>
<circle cx="303.9" cy="216.1" r="1.56"/>
<circle cx="370.5" cy="210.1" r="1.56"/>
<circle cx="181" cy="250.5" r="9.7"/>
<circle cx="181" cy="250.5" r="8.6"/>
<circle cx="181" cy="250.5" r="6.9"/>
<circle cx="181" cy="250.5" r="19.2"/>
<circle cx="181" cy="250.5" r="2.99"/>
<circle cx="181" cy="250.5" r="11.3"/>
<circle cx="181" cy="250.5" r="4.7"/>
<circle cx="181" cy="250.5" r="12.4"/>
<circle cx="208.4" cy="240.3" r="1.56"/>
</g>
<path d="M119.7 108.3h12.7M119.7 106.7v12.7M119.7 108.3l6.3-1.1v2.1zM181 108.3l6.4-1.1v2.1zM181 108.3h12.7M181 106.7v12.7M119.7 200.1v12.7M119.7 211.2h12.7M119.7 211.2l6.3-1v2zM181 211.2l6.4-1v2zM181 211.2h12.7M181 200.1v12.7" fill="none" stroke="#000" stroke-width=".35"/>
<g fill="none" stroke="#000" stroke-width=".4">
<path d="M261 236v51M355 236v51M261 253h149M262.9 266.7l6.7-1.2v6l-6.7-1.2z"/>
<circle cx="275.5" cy="268.5" r="3"/>
<circle cx="275.5" cy="268.5" r="1.74"/>
</g>
<path d="M46 173.8h-2.4M53.5 166.3v-2.3M61 173.8h2.3M173.5 173.8h-2.7M181 166.3v-2.7M188.5 173.8h2.7M53.5 181.3v2.3M181 181.3v2.7" fill="none" stroke="#000" stroke-width=".3" stroke-dasharray="15.2 1.3 1.3 1.3"/>
<path d="M173.5 250.5h-8.7M181 243v-8.7M181 258v8.7M188.5 250.5h8.7" fill="none" stroke="#000" stroke-width=".3" stroke-dasharray="15.2 1.3 1.3 1.3" stroke-dashoffset="12.8"/>
<path d="M181 39.4v-18.5M173.5 46.9h-18.4M181 54.4v18.4M188.5 46.9h18.5" fill="none" stroke="#000" stroke-width=".3" stroke-dasharray="15.2 1.3 1.3 1.3" stroke-dashoffset="7.9"/>
<path d="M275.6 264.3v8.2" fill="none" stroke="#000" stroke-width=".4" stroke-dasharray="1.3 .6" stroke-dashoffset=".4"/>
<path d="M279.8 268.5h-18.4" fill="none" stroke="#000" stroke-width=".4" stroke-dasharray="1.3 .6"/>
<path d="M25 10h385v277h-385zM410 236h-175v51" fill="none" stroke="#000" stroke-width=".8"/>
<g fill="#000">
<path d="M191.9 35.3l.7 .7-2.7 2zM187.7 53.5l2.7 2-.7 .8zM302.5 145.1l2.8-2-2 2.7zM50.4 179.1l-1.2 3.1-.9-.5zM55.9 178.1l2.1 2.6-.9 .5zM76.7 161.1l.7 .8-2.6 2zM283.8 167l3.2-1.2-2.6 2.1zM184.8 180.3l2.1 2.6-.9 .5zM183.9 249.7l3.1-1.3 .3 1z"/>
<path d="M165.7 19.1l3.3-.5v1zM177.7 18.6l3.3 .5-3.3 .5z"/>
<path d="M145.2 24.7l.5 3.3h-1zM144.7 65.8h1l-.5 3.3zM148.8 236.2l.5 3.3h-1zM148.3 261.5h1l-.5 3.3zM147.3 146.6l.5 3.3h-1zM146.8 155.3h1l-.5 3.3zM146.8 155.3h1l-.5 3.3zM147.3 163l.5 3.3h-1zM101.4 113.3h1l-.4 3.3zM102 117.8l.4 3.2h-1zM344.4 167.8l.5 3.3h-1zM343.9 176.6h1l-.5 3.3zM285.6 116.6l.5 3.3h-1.1zM285 124.3h1.1l-.5 3.3zM285 124.3h1.1l-.5 3.3zM285.6 140.6l.5 3.3h-1.1zM338.3 169l.5 3.3h-1.1zM337.7 175.4h1.1l-.5 3.3zM350.4 197.8h1l-.5 3.3zM350.9 202.9l.5 3.3h-1zM404.2 185.2l.5 3.3h-1zM403.7 190.6h1l-.5 3.4zM217.1 163l.5 3.3h-1zM216.6 199.6h1l-.5 3.3zM31.3 143.3h1l-.5 3.3zM31.8 149.3l.5 3.3h-1z"/>
<path d="M314.5 26.5l.5 3.3h-1zM314 18.7h1l-.5 3.3z"/>
<path d="M331.2 20.6h1l-.5 3.3zM331.7 28.4l.5 3.3h-1z"/>
<path d="M390.3 23.4l3.3-.5v1zM384 22.9l3.3 .5-3.3 .5z"/>
<path d="M162.1 49.9l.8 .7 1.8-2.7zM179.1 252.1l.4 3.3 1-.2zM292.2 218.9l3.3-.5v1zM322.2 218.4l3.3 .5-3.3 .5zM297 91.8l3.3 .4-3.3 .6zM317.4 92.2l3.3-.4v1zM355.9 212.9l3.3-.5v1zM393.4 212.4l3.3 .5-3.3 .5zM366.1 106.1l3.3 .5-3.3 .5zM383.2 106.6l3.3-.5v1zM229.2 106.1l3.3 .5-3.3 .5zM257.4 106.6l3.3-.5v1zM31.2 212.9l3.3-.5v1zM72.3 212.4l3.3 .5-3.3 .5zM36.9 88.6l3.3-.5v1zM66.7 88.1l3.3 .5-3.3 .5zM37.7 96.6l3.3 .5-3.3 .5zM65.9 97.1l3.3-.5v1zM33.6 114.2l3.3 .4-3.3 .5zM38.8 114.6l3.3-.4v.9z"/>
<path d="M395.2 91.8l3.3 .4-3.3 .6zM352.3 103l2.8-1.8 .4 .9z"/>
<path d="M108.4 106.6l3.3-.5v1zM104 106.1l3.2 .5-3.2 .5zM321.5 212.9l3.3-.5v1zM292.9 212.4l3.4 .5-3.4 .5zM294.9 182.8l3.3 .6-3.3 .5zM286.7 183.4l3.2-.6v1.1zM327.8 192.2l3.2 .5-3.2 .5zM314.4 192.7l3.3-.5v1z"/>
<path d="M119.7 108.3l6.3-1.1v2.1zM119.7 211.2l6.3-1v2z"/>
<path d="M181 108.3l6.4-1.1v2.1zM181 211.2l6.4-1v2z"/>
<path d="M278.7 156.1h1.1l-.6 3.3zM279.2 116.6l.6 3.3h-1.1z"/>
<path d="M376.6 166.3l3.2-1.1-2.8 2zM382.5 163.9l2.7-1.9 .5 .9z"/>
<path d="M153.1 199.6h1l-.5 3.3zM153.6 173.8l.5 3.3h-1zM203.8 123.8h1l-.5 3.3zM204.3 116.6l.5 3.3h-1zM204.3 146.6l.5 3.3h-1zM203.8 138.8h1l-.5 3.3zM91.3 199.6h1.1l-.6 3.3zM91.8 116.6l.6 3.3h-1.1zM404.2 185.2l.5 3.3h-1zM403.7 156.1h1l-.5 3.3zM351.9 159.4l.5 3.3h-1zM351.4 140.3h1l-.5 3.3zM217.1 163l.5 3.3h-1zM216.6 155.3h1l-.5 3.3zM222.6 143.3h1l-.5 3.3zM223.1 116.6l.5 3.3h-1zM82.9 199.6h1.1l-.5 3.3zM83.5 173.8l.5 3.3h-1.1z"/>
</g>
<g font-size="4.7">
<text x="210.2" y="16.2" transform="rotate(-45 210.2 16.2)">16,80</text>
<text x="152.2" y="18.1">10,22</text>
<text x="390.5" y="22.4">1,00</text>
<text x="313.5" y="39.5" transform="rotate(-90 313.5 39.5)">1,50</text>
<text x="330.7" y="38.2" transform="rotate(-90 330.7 38.2)">1,50</text>
<text x="289.2" y="46">DETAIL Q</text>
<text x="336.7" y="46.8">DETAIL S</text>
<text x="144.2" y="49.2" transform="rotate(-90 144.2 49.2)">29,60</text>
<text x="286.9" y="50.6">SCALE 3 : 1</text>
<text x="333.5" y="51.3">SCALE 3 : 1</text>
<text x="376.5" y="49.6">DETAIL R</text>
<text x="373.6" y="54.1">SCALE 3 : 1</text>
<text x="112" y="74.7">TRUE R1,00</text>
<text x="211.7" y="76" transform="rotate(45 211.7 76)">12,60</text>
<text x="46.7" y="87.6">22,05</text>
<text x="304.8" y="91.2">11,40</text>
<text x="369.5" y="95" transform="rotate(-12 369.5 95)">26,35°</text>
<text x="49.3" y="96">16,60</text>
<text x="90.6" y="105.6">0,75</text>
<text x="129.8" y="106.1">B</text>
<text x="190.6" y="106.1">A</text>
<text x="241.8" y="105.5">16,60</text>
<text x="373.1" y="105.5">9,20</text>
<text x="27.3" y="113.6">1,29</text>
<text x="203.3" y="113.4" transform="rotate(-90 203.3 113.4)">7,00</text>
<text x="284.6" y="113.6" transform="rotate(-90 284.6 113.6)">7,30</text>
<text x="326.3" y="120.6" transform="rotate(-45 326.3 120.6)">R2,37</text>
<text x="100.9" y="128.4" transform="rotate(-90 100.9 128.4)">0,75</text>
<text x="264" y="126.4">Q</text>
<text x="30.8" y="142" transform="rotate(-90 30.8 142)">1,80</text>
<text x="146.3" y="142.4" transform="rotate(-90 146.3 142.4)">8,00</text>
<text x="222.1" y="141.1" transform="rotate(-90 222.1 141.1)">20,00</text>
<text x="284.6" y="140.9" transform="rotate(-90 284.6 140.9)">8,70</text>
<text x="278.2" y="146.9" transform="rotate(-90 278.2 146.9)">28,50</text>
<text x="216.1" y="155.3" transform="rotate(-90 216.1 155.3)">2,90</text>
<text x="350.9" y="155.8" transform="rotate(-90 350.9 155.8)">10,50</text>
<text x="398.7" y="154.7" transform="rotate(-26 398.7 154.7)">2,00</text>
<text x="76.5" y="160.7" transform="rotate(-45 76.5 160.7)">R2,00</text>
<text x="203.3" y="159" transform="rotate(-90 203.3 159)">3,00</text>
<text x="337.2" y="160" transform="rotate(-90 337.2 160)">6,50</text>
<text x="343.3" y="160" transform="rotate(-90 343.3 160)">8,10</text>
<text x="283" y="164.1">R</text>
<text x="270.9" y="174" transform="rotate(-30 270.9 174)">R0,75</text>
<text x="146.3" y="177.2" transform="rotate(-90 146.3 177.2)">2,90</text>
<text x="403.2" y="178.1" transform="rotate(-90 403.2 178.1)">17,20</text>
<text x="90.8" y="183.7" transform="rotate(-90 90.8 183.7)">57,50</text>
<text x="274.7" y="182.3">7,70</text>
<text x="42.3" y="191.1" transform="rotate(-60 42.3 191.1)">8,10</text>
<text x="61.8" y="186.2" transform="rotate(60 61.8 186.2)">6,50</text>
<text x="216.1" y="187.2" transform="rotate(-90 216.1 187.2)">26,60</text>
<text x="332.4" y="191.7">11,10</text>
<text x="82.5" y="193.7" transform="rotate(-90 82.5 193.7)">19,35</text>
<text x="152.6" y="195.2" transform="rotate(-90 152.6 195.2)">19,35</text>
<text x="283" y="194.2">S</text>
<text x="403.2" y="208" transform="rotate(-90 403.2 208)">5,85</text>
<text x="50.3" y="211.8">29,60</text>
<text x="205.7" y="214.5" transform="rotate(60 205.7 214.5)">R5,00</text>
<text x="306.5" y="211.8">16,80</text>
<text x="349.9" y="215.8" transform="rotate(-90 349.9 215.8)">1,20</text>
<text x="373.1" y="211.8">27,20</text>
<text x="129.8" y="216.5">B</text>
<text x="190.6" y="216.5">A</text>
<text x="306.5" y="217.8">22,20</text>
<text x="295.2" y="227.9">SECTION A-A</text>
<text x="363.9" y="227.9">SECTION B-B</text>
<text x="295.5" y="232.4">SCALE 1.5 : 1</text>
<text x="363.3" y="232.4">SCALE 1.5 : 1</text>
<text x="211.3" y="241.3" transform="rotate(-15 211.3 241.3)">4,00</text>
<text x="147.8" y="256.3" transform="rotate(-90 147.8 256.3)">19,10</text>
<text x="281.8" y="257.9">TÍTULO:</text>
<text x="296.9" y="267.3">CUERPO CENTRAL</text>
<text x="286.9" y="275.3">VISTAS, CORTES Y DETALLES</text>
<text x="189.1" y="277.4">R VERDADERO1,00</text>
</g>
<g font-size="4.6">
<text x="312.2" y="240.8">INSTITUTO</text>
<text x="356.7" y="241.1">MATERIA: Dibujo</text>
<text x="312.2" y="246.4">POLITÉCNICO DE</text>
<text x="312.2" y="252">FORMOSA</text>
<text x="356.7" y="246.7">Técnico y CAD II</text>
</g>
<g font-size="3.2">
<text x="356.3" y="255.9">Profesores:</text>
<text x="266.4" y="261.1">1,5:1</text>
<text x="360.1" y="260">Di Paola, Javier</text>
<text x="360.3" y="263.9">Shur, Eric</text>
<text x="360.3" y="268">Ledesma, Paulo</text>
<text x="356.3" y="273.3">Nro. de Plano:</text>
<text x="381" y="275.3">8 / 30</text>
<text x="356.8" y="281.9">Página:</text>
<text x="374.6" y="283.2">11 / 33</text>
</g>
</svg>
